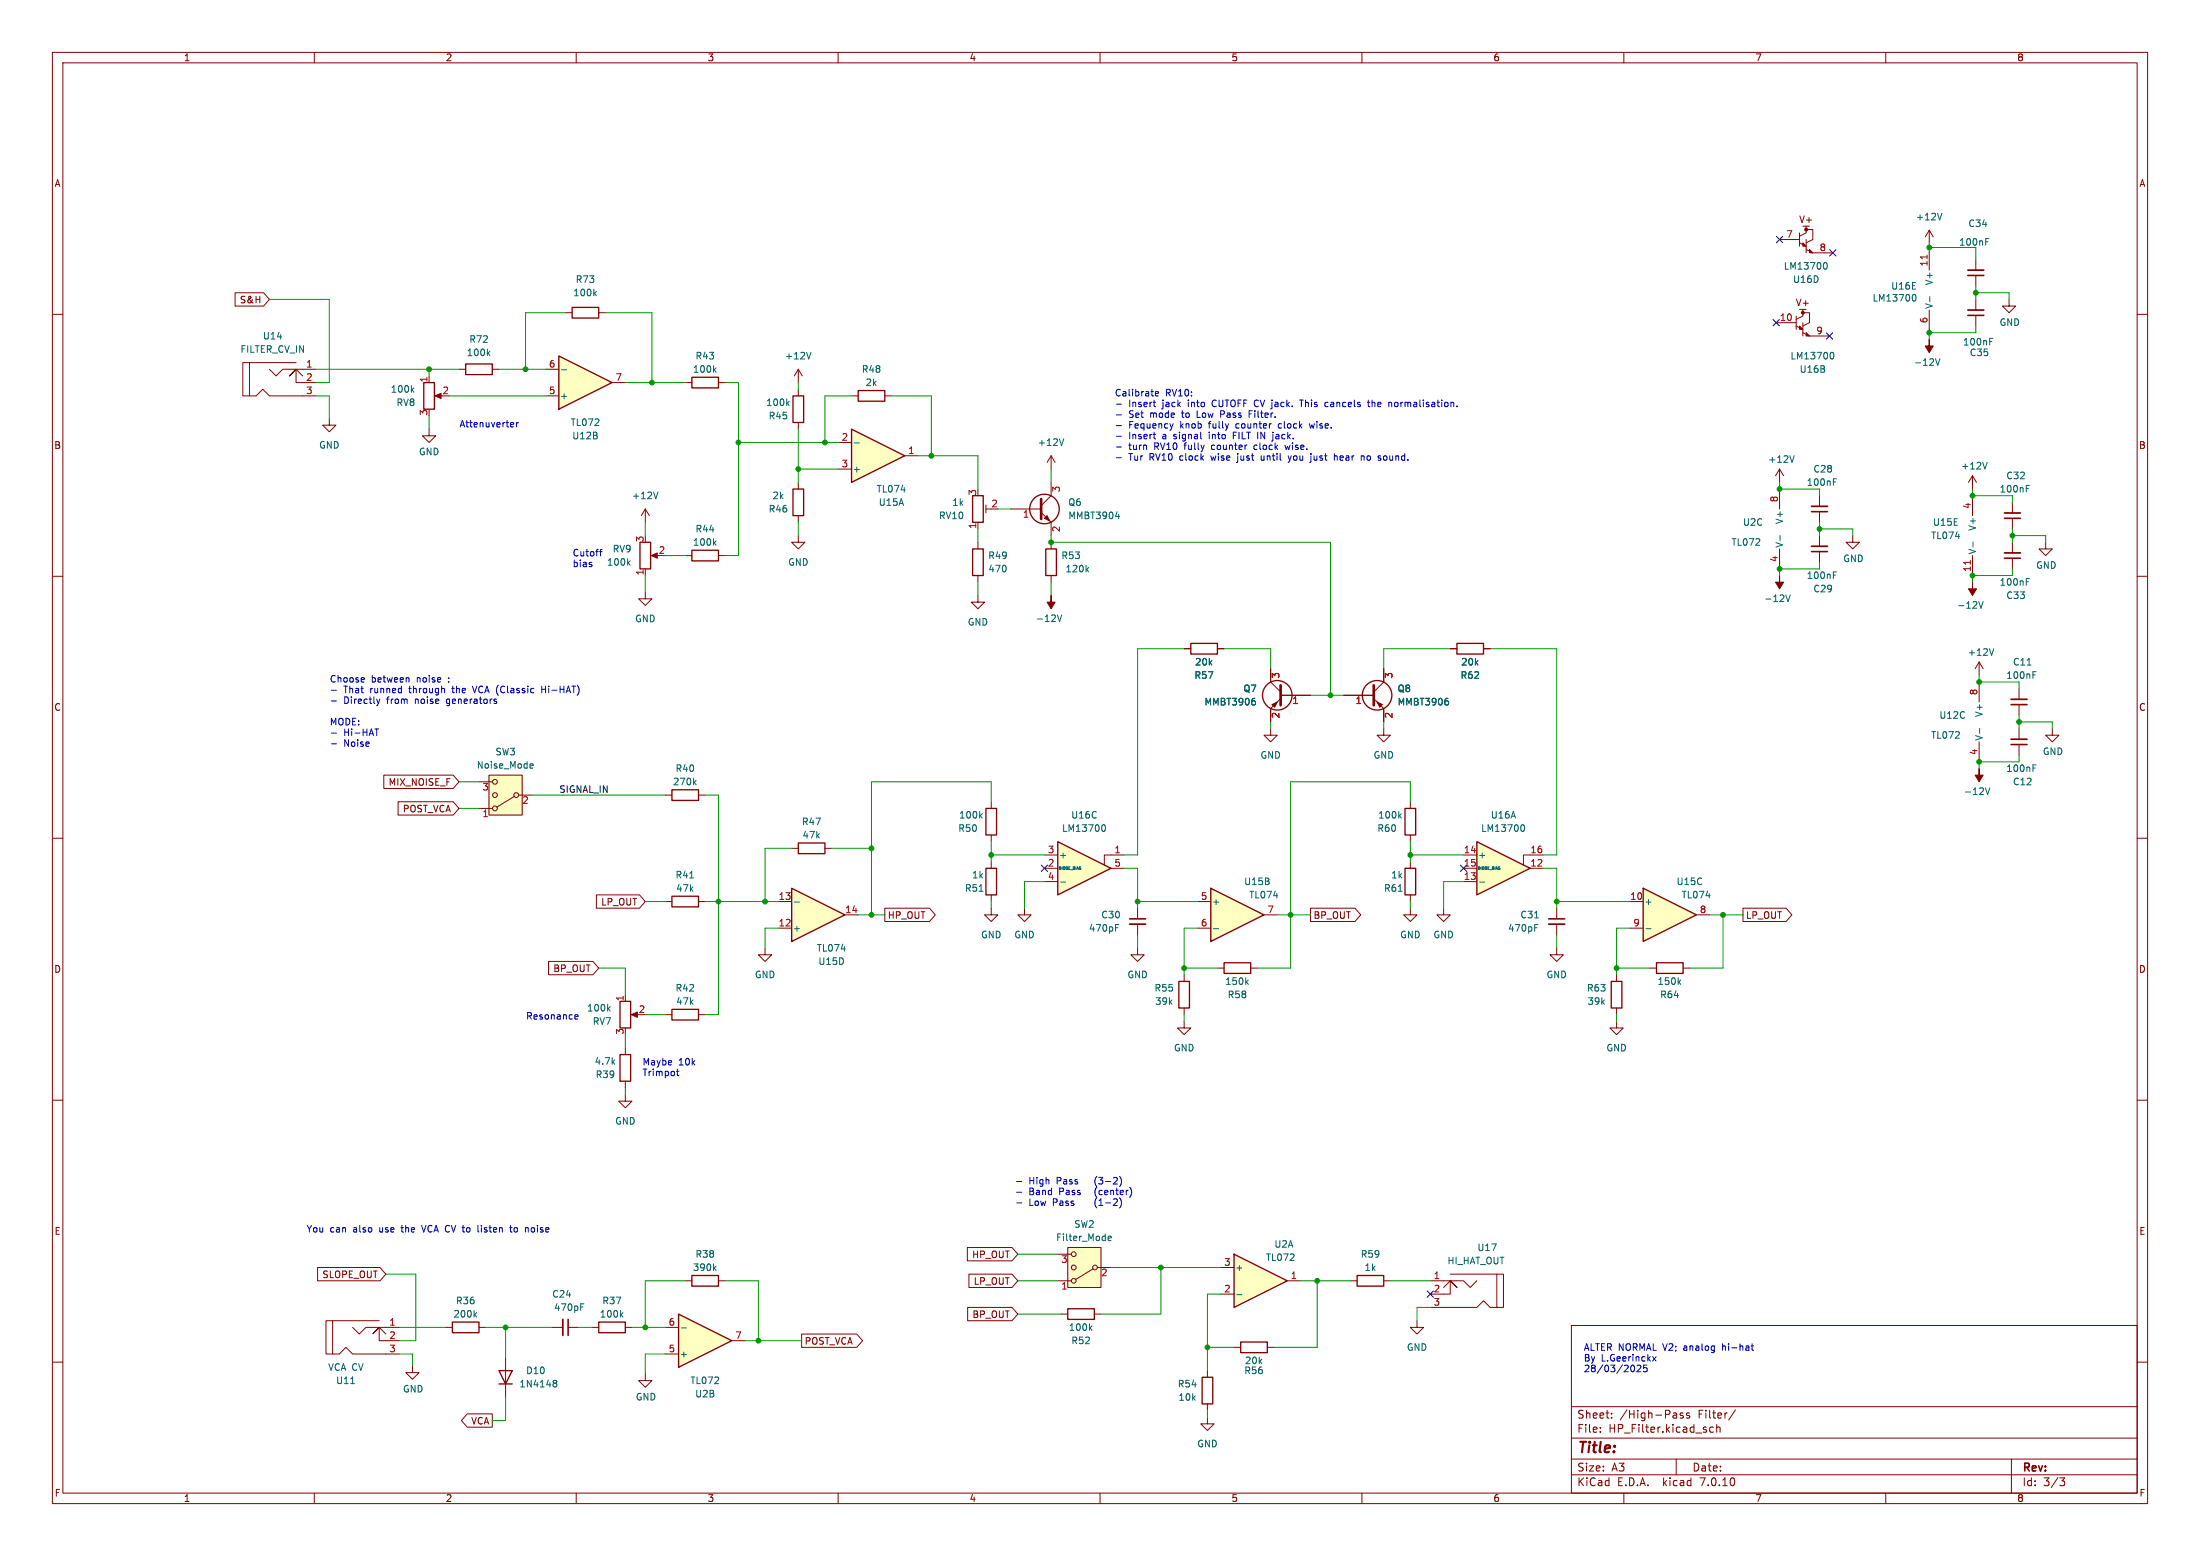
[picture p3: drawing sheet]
<svg xmlns="http://www.w3.org/2000/svg" width="420mm" height="297mm" viewBox="0 0 420 297" stroke-linecap="round" stroke-linejoin="round" font-family="sans-serif">
<g fill="none" stroke="#840000" stroke-width=".19">
<path d="M10 10h400v277h-400zM12 12h396v273h-396zM60 10v2M110 10v2M160 10v2M210 10v2M260 10v2M310 10v2M360 10v2M10 60h2M339.7 45.7h3.8M343.5 46.4l1.3 .6"/>
<path d="M343.5 44.5v2.5M344.2 59.1v1.2l-1.3 .7M344.2 59.7h1.2v1.9l-1.2 .6M344.8 43.2v1.3l-1.3 .6M344.8 43.8h1.3v1.9l-1.3 .7M344.8 47.6l1.3 .7h3.8M344.8 45.7v2.6M377.2 57.2v2M383.5 57.2v1.2h1.3l-1.3 1.3-1.2-1.3h1.2M408 60h2M339.1 61.6h3.8M342.9 62.2l1.3 .7"/>
<path d="M342.9 60.3v2.6M344.2 63.5l1.2 .6h3.8M344.2 61.6v2.5M377.2 60.2v2M10 110h2M408 110h2M377.8 126.4l-.7 1.2M377.8 126.4v2.5M377.8 126.4l.8 1.2M385.4 139.1v2M391.8 139.1v1.2h1.3l-1.3 1.3-1.3-1.3h1.3M10 160h2"/>
<path d="M127 151.8h1.3M133.3 151.8h1.3M189.2 153v1.3M189.2 159.4v1.3M385.4 142.1v2M408 160h2M151.1 161.9h1.3M157.5 161.9h1.2M189.2 164.5v1.2M189.2 170.8v1.3M232.4 184.8h1.3M238.8 184.8h1.2"/>
<path d="M10 210h2M408 210h2M10 260h2M300 253h108v32h-108zM408 260h2M230.5 261.6v1.3M230.5 268v1.2M300 278.5h108M300 274.5h108M300 268.5h108M305.5 273.2v.2M305.5 272.5v.1"/>
<path d="M307.7 270.5v.2M307.7 269.8v.1M320 278.5v3M321.3 269.8l-.4-.1-.2 .2 .1 .2 .5 .2v.3h-.6M322.5 269.8l-.3-.1-.3 .2 .1 .2 .5 .2v.3h-.6M327.1 272.5l-.4-.1-.3 .3 .1 .6h.6M327.7 272.5l.2-.1 .4 .1 .1 .9M327.7 271.9v1.5M331.3 269.1l-1.3 1.9M384 278.5v6.5M60 285v2M110 285v2"/>
<path d="M160 285v2M210 285v2M260 285v2M300 281.5h108M310 285v2M360 285v2M393.2 282.1h1l-.5 .6 .4 .1 .1 .5-.3 .3h-.5"/>
</g>
<g fill="none" stroke="#006464" stroke-width=".19">
<path d="M348.3 50.2l.1-.1a.68 .68 0 0 1 .4 .6 .68 .68 0 0 1-.4 .7l-.1-.1M349.6 67.3h.1a.68 .68 0 0 1 .4 .6 .68 .68 0 0 1-.4 .6h-.1M379.8 65.2h.5M379.8 64.6h.6M380.6 123.8l-.4 1.3M132.5 149.3l.4 .5M132.9 149l-.5 .4M187.1 155.7l.4 .5M187.5 155.3l-.5 .5M388.1 146.6h.4M388.1 146h.6M186.9 170.1h.8"/>
<path d="M237.9 187.4l.4 .5M238.3 187.1l-.5 .4"/>
</g>
<path d="M375.7 59.2h3M383.9 141.1h3.1" fill="none" stroke="#840000" stroke-width=".33"/>
<path d="M375.7 60.2h3M383.9 142.1h3.1" fill="none" stroke="#840000" stroke-width=".3"/>
<path d="M128.3 150.7h5v2.1h-5zM188.2 154.3h2v5.1h-2zM152.4 160.9h5.1v2h-5.1zM188.2 165.7h2v5.1h-2zM233.7 183.8h5.1v2h-5.1zM229.5 262.9h2v5.1h-2z" fill="none" stroke="#840000" stroke-width=".25"/>
<g fill="#840000" stroke="#840000" stroke-width=".25">
<circle cx="344.2" cy="59.7" r=".25"/>
<circle cx="344.8" cy="43.8" r=".25"/>
</g>
<g fill="#840000" stroke="#840000" stroke-width=".19">
<path d="M343.5 62.2l.7 .7h-.7z"/>
<path d="M344.8 63.5l.6 .6h-.6z"/>
<path d="M344.2 46.4l.6 .6h-.6z"/>
<path d="M345.4 47.6l.7 .7h-.7z"/>
</g>
<path d="M231.1 169.5l10.2 5.1-10.2 5.1z" fill="#ffffc2"/>
<g fill="none" stroke="#840000" stroke-width=".25">
<path d="M231.1 169.5l10.2 5.1-10.2 5.1zM203.8 249.8h5.1v2h-5.1zM236.9 256.2h5v2h-5zM259.1 243.5h5.1v2h-5.1z"/>
<circle cx="262.9" cy="132.7" r="2.82"/>
</g>
<g fill="none" stroke="#840000" stroke-width=".19">
<path d="M368.3 43.9v2.6M368.3 47.8v3.8M368.3 59.2v3.8M368.3 43.9l-.8 1.3M368.3 43.9l.8 1.3M377.2 49.5v2.1M377.2 52.6v2M339.7 89.5l-.7 1.3M339.7 89.5v2.6M339.7 93.3v3.9M339.7 89.5l.8 1.3M347.3 94.6v2"/>
<path d="M347.3 97.7v2M376.6 90.8l-.8 1.3M376.6 90.8v2.5M376.6 90.8l.7 1.3M384.2 95.9v2M384.2 98.9v2.1M339.7 104.8v3.8M347.3 102.2v2.1M347.3 105.3v2M256.5 132.7h5.8M262.3 133.4l1.9 1.9v2.5M264.2 139.1v1.2h1.2l-1.2 1.3-1.3-1.3h1.3"/>
<path d="M264.2 127.6v2.6l-1.9 1.9M377.8 130.2v3.8M385.4 131.4v2.1M385.4 134.5v2M377.8 141.6v3.8M228.6 172.1h2.5M228.6 177.2h2.5M241.3 174.6h2.5M226.1 194.9v1.3h1.2l-1.2 1.3-1.3-1.3h1.3M201.9 239.4h2.6M203.8 238.1h6.4v7.6h-6.4zM201.9 244.5h2.6"/>
<path d="M202.6 250.8h1.2M208.7 242.2l-3.3 2M208.9 250.8h1.3M209.5 241.9h2.6M235.6 257.2h1.3M241.9 257.2h1.3M257.8 244.5h1.3M264.2 244.5h1.2M230.5 270.5v1.3h1.3l-1.3 1.2-1.3-1.2h1.3"/>
<circle cx="205" cy="239.4" r=".46"/>
<circle cx="205" cy="241.9" r=".46"/>
<circle cx="205" cy="244.5" r=".46"/>
<circle cx="209" cy="241.9" r=".46"/>
</g>
<g fill="none" stroke="#006464" stroke-width=".19">
<path d="M365.2 56.3l.2-.1a.68 .68 0 0 1 .4 .6 .68 .68 0 0 1-.4 .7l-.2-.1M368.4 56.6v1M370.7 40.7l-.4 1.3M379.1 46.1h.4M379.1 45.5h.6M369.5 68.5l.4 1.2 .4-1.2M342.5 87l-.4 1.3M350 92h.4M350 91.4h.6M379.4 88.3l-.5 1.2M386.8 93.3h.4M386.8 92.7h.6"/>
<path d="M201.9 117.4l.4 1.2 .4-1.2M339.8 102.2v1M340.9 113.6l.4 1.2 .5-1.2M350 109.8h.4M350 109.2h.6M276.2 133.3h.2M276.3 133.8l.2 .2v.3l-.2 .3M377.9 139v1M387 126.9h.7M388.1 128.8h.4M388.1 128.2h.6M231.7 177.3h.9"/>
<path d="M211.5 236.4l.7-.1-.1-.3h-.4l-.2 .1 .1 .6h.5M208.1 253.5l.4 .4M208.5 253.1l-.5 .5"/>
</g>
<path d="M375.7 51.6h3M345.8 96.6h3.1M382.7 97.9h3M345.8 104.3h3.1M383.9 133.5h3.1" fill="none" stroke="#840000" stroke-width=".33"/>
<path d="M375.7 52.6h3M345.8 97.7h3.1M382.7 98.9h3M345.8 105.3h3.1M383.9 134.5h3.1" fill="none" stroke="#840000" stroke-width=".3"/>
<g fill="#840000" stroke="#840000" stroke-width=".19">
<path d="M339.7 109.9v1.2h.8l-.8 1.3-.7-1.3h.7z"/>
<path d="M262.9 134l1 .5-.5 .5z"/>
<path d="M200.7 113.7v1.2h.7l-.7 1.3-.8-1.3h.8z"/>
<path d="M368.3 64.8v1.2h.8l-.8 1.3-.8-1.3h.8z"/>
</g>
<path d="M367.9 48.7v.7" fill="none" stroke="#a90000" stroke-width=".19"/>
<path d="M262.3 130.8v3.8" fill="none" stroke="#840000" stroke-width=".51"/>
<path d="M203.8 238.1h6.4v7.6h-6.4z" fill="#ffffc2" stroke="#ffffc2" stroke-width=".19"/>
<path d="M235.6 239.4l10.1 5.1-10.1 5.1z" fill="#ffffc2"/>
<g fill="none" stroke="#840000" stroke-width=".25">
<path d="M185.7 104.8h2v5.1h-2zM199.6 104.8h2.1v5.1h-2.1zM227.3 122.8h5.1v2h-5.1zM278.1 122.8h5.1v2h-5.1zM307.6 187.3h2v5.1h-2zM316.2 183.8h5.1v2h-5.1zM235.6 239.4l10.1 5.1-10.1 5.1z"/>
<circle cx="243.8" cy="132.7" r="2.82"/>
</g>
<g fill="none" stroke="#840000" stroke-width=".19">
<path d="M152.4 102.2v1.3h1.3l-1.3 1.3-1.3-1.3h1.3M186.7 113.7v1.2h1.3l-1.3 1.3-1.3-1.3h1.3M186.7 103.5v1.3M186.7 109.9v1.2M200.7 103.5v1.3M200.7 109.9v1.2M226.1 123.8h1.2M232.4 123.8h1.3M242.6 139.1v1.2h-1.3l1.3 1.3 1.2-1.3h-1.2M242.6 127.6v2.6l1.9 1.9M244.5 133.4l-1.9 1.9v2.5M244.5 132.7h5.7"/>
<path d="M276.9 123.8h1.2M283.2 123.8h1.3M189.2 173.4v1.2h1.3l-1.3 1.3-1.2-1.3h1.2M269.2 173.4v1.2h1.3l-1.3 1.3-1.2-1.3h1.2M275.6 173.4v1.2h1.3l-1.3 1.3-1.3-1.3h1.3M217.2 181v1.2h1.2l-1.2 1.3-1.3-1.3h1.3M308.6 186.1v1.2M308.6 192.4v1.3M315 184.8h1.2M321.3 184.8h1.3M233 247h2.6M233 241.9h2.6"/>
<path d="M245.7 244.5h2.6M270.5 252.1v1.3h1.3l-1.3 1.2-1.3-1.2h1.3M273 249.6h8.9l1.3-1.3 1.3 1.3h1.2M273 244.5h6.4l1.3 1.2 1.2-1.2M275.6 245.7l1.3-1.2 1.2 1.2-1.2-1.2v2.5h-3.9M276.9 243.2h8.8M285.7 243.2h1.3v6.4h-1.3z"/>
</g>
<path d="M207.5 108.7l.3 .5M207.8 108.3l-.5 .5M239.3 133.3h.3M239.4 133.8l.3 .2v.3l-.3 .3M379 150.4l.4 1.3 .5-1.3M320.5 187.4l.4 .5M320.9 187.1l-.5 .4M236.1 247.1h1" fill="none" stroke="#006464" stroke-width=".19"/>
<g fill="#840000" stroke="#840000" stroke-width=".19">
<path d="M377.8 146.7v1.3h.8l-.8 1.2-.7-1.2h.7z"/>
<path d="M242.8 134.5l1-.5-.5 1z"/>
</g>
<path d="M244.5 130.8v3.8" fill="none" stroke="#840000" stroke-width=".51"/>
<path d="M313.7 169.5l10.1 5.1-10.1 5.1z" fill="#ffffc2"/>
<path d="M313.7 169.5l10.1 5.1-10.1 5.1z" fill="none" stroke="#840000" stroke-width=".25"/>
<path d="M195.6 173.4v1.2h1.2l-1.2 1.3-1.3-1.3h1.3M311.1 172.1h2.6M311.1 177.2h2.6M323.8 174.6h2.6" fill="none" stroke="#840000" stroke-width=".19"/>
<path d="M314.2 177.3h1" fill="none" stroke="#006464" stroke-width=".19"/>
<path d="M281.9 160.7l10.2 5-10.2 5.1z" fill="#ffffc2"/>
<g fill="none" stroke="#840000" stroke-width=".19">
<path d="M81.9 81.9v1.3h1.3l-1.3 1.3-1.3-1.3h1.3M123.2 97.2v2.5M123.2 97.2l-.8 1.2M123.2 97.2l.8 1.2M376.6 94.6v3.8M123.2 113v1.3h1.3l-1.3 1.3-1.3-1.3h1.3M123.2 108.6v1.3M124.7 106h1M130.8 106h1.3M137.2 106h1.2M353.7 102.2v1.3h1.3l-1.3 1.3-1.3-1.3h1.3M376.6 106v3.9"/>
<path d="M384.2 103.5v2M384.2 106.6v2M390.5 103.5v1.3h1.3l-1.3 1.2-1.2-1.2h1.2M91.4 154.3h2.6M91.4 149.2h2.6M93.3 148h6.4v7.6h-6.4zM98.2 152l-3.3 2.1M99.1 151.8h2.5M269.2 153v1.3M269.2 159.4v1.3M217.2 173.4v2M217.2 176.4v2"/>
<path d="M269.2 164.5v1.2M269.2 170.8v1.3M279.4 165.7h2.5M279.4 168.3h2.5M279.4 163.2h2.5M292.1 165.7h2.5M294.6 163.2h-3.8v1.9M297.2 173.4v2M297.2 176.4v2M226.1 186.1v1.2M226.1 192.4v1.3M297.2 181v1.2h1.2l-1.2 1.3-1.3-1.3h1.3"/>
<path d="M308.6 194.9v1.3h1.3l-1.3 1.3-1.3-1.3h1.3"/>
<circle cx="94.5" cy="151.8" r=".46"/>
<circle cx="94.5" cy="149.2" r=".46"/>
<circle cx="94.5" cy="154.3" r=".46"/>
<circle cx="98.6" cy="151.8" r=".46"/>
</g>
<path d="M122.2 103.5h2v5.1h-2zM132.1 105h5.1v2.1h-5.1zM268.2 154.3h2.1v5.1h-2.1zM268.2 165.7h2.1v5.1h-2.1zM281.9 160.7l10.2 5-10.2 5.1zM225 187.3h2.1v5.1h-2.1z" fill="none" stroke="#840000" stroke-width=".25"/>
<g fill="none" stroke="#006464" stroke-width=".19">
<path d="M125.6 93.9l-.4 1.3M119.9 107.4l.4 .5M120.3 107l-.5 .5M136.3 103.6l.4 .5M136.7 103.2l-.5 .5M376.7 103.5v.9M377.7 114.8l.5 1.3 .4-1.3M386.8 111h.4M386.8 110.4h.6M101.4 145.8h.3l.1 .3-.6 .1M101.7 146.6h-.3M267.2 155.7l.3 .5"/>
<path d="M267.5 155.3l-.5 .5M290.5 157.5l.1-.1a.68 .68 0 0 1 .5 .7 .68 .68 0 0 1-.5 .6l-.1-.1M213 177.1h.4M213 176.5h.6M266.9 170.1h.8M282.5 168.4h.9M293 177.1h.4M293 176.5h.6M293 175.2h.7"/>
</g>
<path d="M376.1 107v.7" fill="none" stroke="#a90000" stroke-width=".19"/>
<path d="M382.7 105.5h3M215.6 176.4h3.1M295.7 176.4h3" fill="none" stroke="#840000" stroke-width=".33"/>
<path d="M382.7 106.6h3M215.6 175.4h3.1M295.7 175.4h3" fill="none" stroke="#840000" stroke-width=".3"/>
<g fill="#840000" stroke="#840000" stroke-width=".19">
<path d="M376.6 111.1v1.3h.7l-.7 1.3-.8-1.3h.8z"/>
<path d="M124.3 106l1.2-.5v1.1z"/>
</g>
<path d="M93.3 148h6.4v7.6h-6.4z" fill="#ffffc2" stroke="#ffffc2" stroke-width=".19"/>
<path d="M162.6 81.9l10.1 5.1-10.1 5.1z" fill="#ffffc2"/>
<g fill="none" stroke="#840000" stroke-width=".25">
<path d="M151.4 75.6h2v5h-2zM163.8 74.5h5.1v2.1h-5.1zM151.4 93.3h2v5.1h-2zM162.6 81.9l10.1 5.1-10.1 5.1zM185.7 94.6h2v5.1h-2zM86.4 252.3h5v2.1h-5zM114.3 252.3h5.1v2.1h-5.1zM132.1 243.5h5.1v2h-5.1zM95.2 261.6h2.6l-1.3 2.6zM95.2 264.2h2.6"/>
<circle cx="199.4" cy="97.2" r="2.82"/>
</g>
<g fill="none" stroke="#840000" stroke-width=".19">
<path d="M152.4 70.5v2.5M152.4 74.3v1.3M152.4 70.5l-.8 1.3M152.4 70.5l.8 1.3M162.6 75.6h1.2M168.9 75.6h1.3M152.4 80.6v1.3M152.4 92.1v1.2M152.4 98.4v1.3M160 84.5h2.6M160 89.5h2.6M172.7 87h2.6"/>
<path d="M186.7 99.7v1.3M188.2 96.4v1.5M188.2 97.2h1M193 97.2h5.8M198.8 97.8l1.9 1.9v2.5M200.7 87l-.8 1.3M200.7 87v2.5M200.7 92.1v2.5l-1.9 1.9M200.7 87l.7 1.3M85.1 253.4h1.3M91.4 253.4h1.3M96.5 259.1v7.6"/>
<path d="M105.4 253.4h2M108.5 253.4h2M113 253.4h1.3M119.4 253.4h1.2M130.8 244.5h1.3M137.2 244.5h1.2M123.2 262.3v1.2h1.3l-1.3 1.3-1.3-1.3h1.3"/>
</g>
<g fill="none" stroke="#006464" stroke-width=".19">
<path d="M150.3 76.9l.4 .5M150.7 76.6l-.5 .5M154.8 67.3l-.4 1.2M163.1 84.6h1M203.1 83.8l-.4 1.2M213 98.6h.7M213.6 98.2v.8M90.6 250.9l.4 .5M91 250.6l-.5 .4M110.9 249.5h.4M110.9 248.9h.6M118.6 250.9l.3 .5"/>
<path d="M118.9 250.6l-.5 .4M136.3 242l.4 .5M136.7 241.7l-.5 .5M105.7 264h.1M105.7 263.5h.4l.1 .1 .1 .2-.2 .2M105.8 264h.3M105.8 264l-.1 .1M106.1 264l.2 .3-.1 .3-.1 .1h-.4"/>
</g>
<path d="M198.8 95.3v3.8" fill="none" stroke="#840000" stroke-width=".51"/>
<path d="M199.4 98.9l.5-.5 .5 1z" fill="#840000" stroke="#840000" stroke-width=".19"/>
<path d="M107.4 251.8v3.1" fill="none" stroke="#840000" stroke-width=".33"/>
<path d="M108.5 251.8v3.1" fill="none" stroke="#840000" stroke-width=".3"/>
<path d="M151.1 169.5l10.2 5.1-10.2 5.1z" fill="#ffffc2"/>
<path d="M151.1 169.5l10.2 5.1-10.2 5.1z" fill="none" stroke="#840000" stroke-width=".25"/>
<path d="M148.6 177.2h2.5M148.6 172.1h2.5M161.3 174.6h2.5" fill="none" stroke="#840000" stroke-width=".19"/>
<path d="M151.7 172.2h.9" fill="none" stroke="#006464" stroke-width=".19"/>
<path d="M129.5 250.8l10.2 5.1-10.2 5.1z" fill="#ffffc2"/>
<path d="M132.1 72h5.1v2h-5.1zM129.5 250.8l10.2 5.1-10.2 5.1z" fill="none" stroke="#840000" stroke-width=".25"/>
<path d="M130.8 73h1.3M137.2 73h1.2M62.2 252.1h1.3v6.3h-1.3zM63.5 258.4h1.3l1.2-1.2 1.3 1.2h8.9M63.5 252.1h8.9M67.3 253.4l1.3 1.2 1.2-1.2h6.4M73.7 254.6l-1.3-1.2-1.3 1.2 1.3-1.2v2.5h3.8M127 258.4h2.5M127 253.4h2.5M139.7 255.9h2.5M78.7 260.7v1.3h1.3l-1.3 1.3-1.2-1.3h1.2" fill="none" stroke="#840000" stroke-width=".19"/>
<path d="M136.3 70.6l.4 .5M136.7 70.2l-.5 .5M130.1 253.5h.9M66.9 264.1h.8" fill="none" stroke="#006464" stroke-width=".19"/>
<path d="M106.7 67.9l10.1 5.1-10.1 5.1z" fill="#ffffc2"/>
<path d="M109.2 58.7h5.1v2h-5.1zM80.9 73h2v5.1h-2zM88.9 69.5h5.1v2h-5.1zM106.7 67.9l10.1 5.1-10.1 5.1zM128.3 171.1h5v2h-5zM128.3 192.7h5v2h-5z" fill="none" stroke="#840000" stroke-width=".25"/>
<g fill="none" stroke="#840000" stroke-width=".19">
<path d="M107.9 59.7h1.3M114.3 59.7h1.3M46.4 69.2h1.2v6.4h-1.2zM47.6 75.6h1.3l1.3-1.3 1.2 1.3h8.9M47.6 69.2h8.9M51.4 70.5l1.3 1.3 1.3-1.3h6.3M57.8 71.8l-1.3-1.3-1.3 1.3 1.3-1.3v2.5h3.8M62.9 79.9v1.3h1.2l-1.2 1.2-1.3-1.2h1.3M81.9 71.8v1.2M83.4 75.6h1.1M87.6 70.5h1.3M94 70.5h1.2"/>
<path d="M104.1 75.6h2.6M104.1 70.5h2.6M116.8 73h2.6M127 172.1h1.3M133.3 172.1h1.3M127 193.7h1.3M133.3 193.7h1.3M146 181v1.2h1.3l-1.3 1.3-1.2-1.3h1.2"/>
</g>
<path d="M113.5 56l.3 .5M113.8 55.6l-.4 .5M78.7 74.4l.3 .5M79 74l-.5 .5M93.2 67.4l.3 .5M93.5 67l-.5 .5M107.2 70.6h1M131.7 167.6h.7" fill="none" stroke="#006464" stroke-width=".19"/>
<path d="M83.1 75.6l1.1-.5v1z" fill="#840000" stroke="#840000" stroke-width=".19"/>
<path d="M201.9 160.7l10.2 5-10.2 5.1z" fill="#ffffc2"/>
<g fill="none" stroke="#840000" stroke-width=".19">
<path d="M44.9 55.9h5.4l1.1 1.3-1.1 1.2h-5.4zM226.1 123.8h1.2M232.4 123.8h1.3M242.6 127.6v2.6M242.6 135.3v2.5M244.5 132.7h5.7M256.5 132.7h5.8M264.2 127.6v2.6M264.2 135.3v2.5M276.9 123.8h1.2M283.2 123.8h1.3M73.3 148h13.2l1.1 1.2-1.1 1.3h-13.2z"/>
<path d="M76 153h10.5l1.1 1.3-1.1 1.3h-10.5zM113.9 170.8h8.2l1.1 1.3-1.1 1.3h-8.2zM168.9 173.4h8.5l1.2 1.2-1.2 1.3h-8.5zM199.4 163.2h2.5M199.4 165.7h2.5M199.4 168.3h2.5M212.1 165.7h2.5M214.6 163.2h-3.8v1.9M250.2 173.4h8.5l1.1 1.2-1.1 1.3h-8.5zM332.7 173.4h8.3l1.1 1.2-1.1 1.3h-8.3zM104.7 183.5h8.5l1.1 1.3-1.1 1.3h-8.5zM119.4 189.9v1.2"/>
<path d="M120.9 193.7h1M119.4 208.9v1.3h1.2l-1.2 1.3-1.3-1.3h1.3M119.4 200v1.3M119.4 206.4v1.2M184.7 238.1h8.5l1.1 1.3-1.1 1.3h-8.5zM60.6 241.9h11.9l1.2 1.3-1.2 1.3h-11.9zM153 254.6h10.6l1.1 1.3-1.1 1.3h-10.6zM184.7 249.6h8.5l1.1 1.2-1.1 1.3h-8.5zM185 243.2h8.2l1.1 1.3-1.1 1.2h-8.2zM89.2 269.9h4.8v2.5h-4.8l-1.1-1.3z"/>
</g>
<path d="M201.9 160.7l10.2 5-10.2 5.1zM118.4 191.1h2v5.1h-2zM118.4 201.3h2v5.1h-2z" fill="none" stroke="#840000" stroke-width=".25"/>
<path d="M239.3 133.3h.3M239.4 133.8l.3 .2v.3l-.3 .3M276.2 133.3h.2M276.3 133.8l.2 .2v.3l-.2 .3M210.5 157.5l.1-.1a.68 .68 0 0 1 .4 .7 .68 .68 0 0 1-.4 .6l-.1-.1M202.5 168.4h.9M116.1 192.5l.4 .5M116.5 192.1l-.5 .5" fill="none" stroke="#006464" stroke-width=".19"/>
<path d="M120.5 193.7l1.2-.5v1z" fill="#840000" stroke="#840000" stroke-width=".19"/>
<g fill="none" stroke="#0000c2" stroke-width=".19">
<path d="M213.1 77.1h1M213.1 79.2h1M220.1 76.8h.5M220.4 77.6h.2M220.6 75.2l.6-.2-.1-.2-.4-.1-.1 .2v.6h.5M233 78.4v1.3M233 79.1h.5M238.5 79h.4M238.5 78.4v1.3M248.1 76.4h.7M248.4 76.4v1.2M253.2 76.8h.3"/>
<path d="M253.5 77.6h-.3M261 76.8h.5M261.2 76.4v1l.3 .2M261.9 76.4v1.2M262.1 76.8l-.2 .1M265.6 76.8l.1 .8M266.3 76.9v.6M97.6 80.7h.4l.1 .3-.6 .1M98 81.4l-.4 .1M98.6 80.7v.8M99 80.7l-.4 .2M213.1 81.2h1"/>
<path d="M213.1 83.3h1M213.1 85.3h1M213.1 87.4h1M220.1 82.9h.5M220.4 83.7l.2 .1M224 80.9l-.3 .8M235.4 83.1h.5M236 82.5h-.6v1.3M236.3 88.1l-.3 .2M236.3 86.6v.1M239.6 85l-.2 .2v.4l.2 .2M240.8 87v.7l.3 .2"/>
<path d="M244.3 80.9l-.3 .2v.4l.3 .2M245.3 85l.2 .8 .3-.6M245.9 87l.3 .9M246.2 87.9l-.3 .4M246.5 87l-.3 .9M250 80.9l.2 .8 .2-.6M254.8 87.1h.4l.1 .8M260.2 87l.2 .2v.7M261 87.1v.6M264.5 87l-.3 .1-.1 .1 .1 .5 .3 .2M114.5 105.3h.4M114.9 104.9l-.3 .1v1.1"/>
<path d="M63.3 131.8h.9M63.3 133.8h.9M63.3 139.9h.9M69.5 129.4l.1 .2-.6 .2M71.6 139.1h.7M71.9 133.4l.3 .9M72.2 134.3l-.1 .3M72.5 133.4l-.3 .9M78 129.4l.1 .8M90.2 131l.4 1.2M94.7 133.9l.1 .1-.1 .3M94.7 133.4l.1 .1"/>
<path d="M103.4 131v1.2M103.4 131.6h.7M63.3 142h.9M109.8 194.5h.5M109.8 193.7h.4l.1 .3-.6 .1M129.1 204.5h.5M129.3 204.1v1l.3 .2M80.5 233.9l.4 1.3M91.9 233.9v.1M91.9 234.3v.9M97.3 234.3h.5M97.5 233.9v1.1l.3 .2"/>
<path d="M98.4 234.3l-.3 .3v.3l.3 .3M101.5 234.4v.7M194.1 225.5h.9M194.1 227.6h.9M194.1 229.6h.9M209.7 224.7h.8l-.4 .5M210.5 225.3v.6M211.1 225.5h.9M211.1 229.6h.9M212.6 224.9l.5-.2 .2 .4-.8 .9h.8M213 227.2h.5M213.2 228h.3"/>
<path d="M213.3 229.2l-.8 .9h.8M213.7 224.6a1.46 1.46 0 0 1 0 1.9M213.7 228.6a1.46 1.46 0 0 1 0 2M213.9 227.6l.6-.1-.1-.2-.4-.1-.1 .2v.6h.5M215 227.2v.8M215.4 227.2l-.4 .2M215.7 226.6a1.46 1.46 0 0 1 0 1.9M315.5 259l.6 .8M316.1 259l-.6 .8M334.3 256.9h.5M334.5 256.5v1.1l.3 .2M311.7 260.6a.72 .72 0 0 1-.1 1.2"/>
<path d="M312.7 260.6l-.2 .1M313 260.6l.2 .2v.3l-.7 .7h.7M313.8 260.6l-.1 .6 .2-.1h.4l.2 .5-.3 .2-.5-.1"/>
</g>
<g fill="none" stroke="#009600" stroke-width=".19">
<path d="M51.4 57.2h11.5v15.8h-2.6M107.9 59.7h-7.6v10.8M115.6 59.7h8.9v13.3M368.3 47.2h8.9v2.3M368.3 46.5v1.3M377.2 54.6v2.6M377.2 55.9h6.3v1.3M60.3 75.6h2.6v4.3M60.3 70.5h27.3M81.9 70.5v1.3M81.9 79.4v2.5M85.7 75.6h18.4"/>
<path d="M95.2 70.5h8.9M119.4 73h11.4M138.4 73h2.6v33h-2.6M152.4 73v1.3M162.6 75.6h-5.1v8.9M170.2 75.6h7.6v11.4M368.3 63v1.8M377.2 62.2v1.3h-8.9M123.2 99.7v2.5M141 84.5h19M152.4 89.5h7.6M152.4 81.9v10.2"/>
<path d="M152.4 99.7v2.5M175.3 87h11.4v6.3M190.5 97.2h2.5M200.7 89.5v2.6M339.7 92.1v1.2h7.6v1.3M347.3 99.7v2.5M376.6 93.3v1.3h7.6v1.3M123.2 109.9v3.1M127 106h3.8M186.7 101v2.5M186.7 111.1v2.6M200.7 102.2v1.3h53.3v29.2"/>
<path d="M200.7 111.1v2.6M347.3 107.3v1.3h-7.6v1.3M347.3 101h6.4v1.2M384.2 108.6v1.3h-7.6v1.2M384.2 101v2.5M384.2 102.2h6.3v1.3M226.1 123.8h-8.9v39.4h-2.6M233.7 123.8h8.9v3.8M242.6 137.8v1.3M250.2 132.7h6.3M264.2 137.8v1.3M276.9 123.8h-12.7v3.8"/>
<path d="M284.5 123.8h12.7v39.4h-2.6M377.8 128.9v1.3h7.6v1.2M385.4 136.5v2.6M385.4 137.8h6.4v1.3M87.6 149.2h3.8M87.6 154.3h3.8M101.6 151.8h25.4M134.6 151.8h2.6v41.9h-2.6M189.2 153v-3.8h-22.8v25.4M269.2 153v-3.8h-22.8v35.6h-6.4M385.4 144.1v1.3h-7.6v1.3M123.2 172.1h3.8"/>
<path d="M134.6 172.1h14M148.6 177.2h-2.6v3.8M151.1 161.9h-5.1v10.2M158.7 161.9h7.7M163.8 174.6h5.1M189.2 163.2h10.2M189.2 160.7v3.8M189.2 172.1v1.3M199.4 168.3h-3.8v5.1M214.6 165.7h2.6v7.7M217.2 178.4v2.6M217.2 172.1h11.4"/>
<path d="M228.6 177.2h-2.5v8.9M243.8 174.6h6.4M269.2 160.7v3.8M269.2 172.1v1.3M269.2 163.2h10.2M279.4 168.3h-3.8v5.1M294.6 165.7h2.6v7.7M297.2 172.1h13.9M297.2 178.4v2.6M311.1 177.2h-2.5v8.9M326.4 174.6h6.3M328.9 174.6v10.2h-6.3"/>
<path d="M114.3 184.8h5.1v5.1M119.4 197.5v2.5M123.2 193.7h3.8M226.1 193.7v1.2M226.1 184.8h6.3M308.6 184.8h6.4M308.6 193.7v1.2M119.4 207.6v1.3M194.3 239.4h7.6M73.7 243.2h5.7v12.7h-3.2M76.2 253.4h8.9M76.2 258.4h2.5v2.3"/>
<path d="M92.7 253.4h12.7M96.5 253.4v5.7M110.5 253.4h2.5M120.6 253.4h6.4M127 258.4h-3.8v3.9M130.8 244.5h-7.6v8.9M138.4 244.5h6.4v11.4M142.2 255.9h10.8M194.3 244.5h7.6M194.3 250.8h8.3M212.1 241.9h20.9M221.6 241.9v8.9h-11.4"/>
<path d="M230.5 257.2h5.1M233 247h-2.5v14.6M248.3 244.5h9.5M251.5 244.5v12.7h-8.3M265.4 244.5h7.6M273 249.6h-2.5v2.5M96.5 266.7v4.4h-2.5M230.5 269.2v1.3"/>
</g>
<g fill="none" stroke="#000084" stroke-width=".19">
<path d="M339.1 45.1l1.2 1.2M340.3 45.1l-1.2 1.2M349.3 47.7l1.2 1.2M350.5 47.7l-1.2 1.2M338.5 61l1.2 1.2M339.7 61l-1.2 1.2M348.6 63.5l1.3 1.2M349.9 63.5l-1.3 1.2M198.8 165.1l1.2 1.2M200 165.1l-1.2 1.2M278.8 165.1l1.2 1.2M280 165.1l-1.2 1.2"/>
<path d="M272.4 246.4l1.3 1.2M273.7 246.4l-1.3 1.2"/>
</g>
<g fill="#009600" stroke="#009600" stroke-width=".19">
<circle cx="377.2" cy="55.9" r=".46"/>
<circle cx="339.7" cy="93.3" r=".46"/>
<circle cx="368.3" cy="63.5" r=".46"/>
<circle cx="368.3" cy="47.2" r=".46"/>
<circle cx="308.6" cy="184.8" r=".46"/>
<circle cx="377.8" cy="145.4" r=".46"/>
<circle cx="385.4" cy="137.8" r=".46"/>
<circle cx="328.9" cy="174.6" r=".46"/>
<circle cx="297.2" cy="172.1" r=".46"/>
<circle cx="376.6" cy="109.9" r=".46"/>
<circle cx="376.6" cy="94.6" r=".46"/>
<circle cx="384.2" cy="102.2" r=".46"/>
<circle cx="339.7" cy="108.6" r=".46"/>
<circle cx="347.3" cy="101" r=".46"/>
<circle cx="377.8" cy="130.2" r=".46"/>
<circle cx="254" cy="132.7" r=".46"/>
<circle cx="269.2" cy="163.2" r=".46"/>
<circle cx="217.2" cy="172.1" r=".46"/>
<circle cx="226.1" cy="184.8" r=".46"/>
<circle cx="246.4" cy="174.6" r=".46"/>
<circle cx="189.2" cy="163.2" r=".46"/>
<circle cx="166.4" cy="161.9" r=".46"/>
<circle cx="221.6" cy="241.9" r=".46"/>
<circle cx="251.5" cy="244.5" r=".46"/>
<circle cx="230.5" cy="257.2" r=".46"/>
<circle cx="137.2" cy="172.1" r=".46"/>
<circle cx="141" cy="84.5" r=".46"/>
<circle cx="177.8" cy="87" r=".46"/>
<circle cx="200.7" cy="103.5" r=".46"/>
<circle cx="152.4" cy="89.5" r=".46"/>
<circle cx="157.5" cy="84.5" r=".46"/>
<circle cx="144.8" cy="255.9" r=".46"/>
<circle cx="123.2" cy="253.4" r=".46"/>
<circle cx="96.5" cy="253.4" r=".46"/>
<circle cx="124.5" cy="73" r=".46"/>
<circle cx="100.3" cy="70.5" r=".46"/>
<circle cx="81.9" cy="70.5" r=".46"/>
<circle cx="146" cy="172.1" r=".46"/>
<circle cx="166.4" cy="174.6" r=".46"/>
</g>
<text font-size="2.8" fill="#840000" x="301" y="277.9">Title:</text>
<g font-size="2.1" fill="#840000">
<text x="301" y="273.7">File:</text>
<text x="301" y="271">Sheet:</text>
<text x="307.1" y="273.7">HP_Filter.kicad_sch</text>
<text x="309.2" y="271">/High-Pass</text>
<text x="324.2" y="271">Filter/</text>
<text x="301" y="281.1">Size:</text>
<text x="307.6" y="281.1">A3</text>
<text x="323" y="281.1">Date:</text>
<text x="386" y="281.3">Rev:</text>
<text x="301" y="283.9">KiCad</text>
<text x="308.7" y="283.9">E.D.A.</text>
<text x="317.6" y="283.9">kicad</text>
<text x="324.8" y="283.9">7.0.10</text>
<text x="386" y="283.9">Id:</text>
<text x="390.1" y="283.9">3/3</text>
</g>
<g font-size="1.8" fill="#840000">
<text x="35" y="11.9">1</text>
<text x="85" y="11.9">2</text>
<text x="135" y="11.9">3</text>
<text x="185" y="11.9">4</text>
<text x="235" y="11.9">5</text>
<text x="285" y="11.9">6</text>
<text x="335" y="11.9">7</text>
<text x="385" y="11.9">8</text>
<text x="10.3" y="35.9">A</text>
<text x="408.3" y="35.9">A</text>
<text x="343.4" y="42.8">V+</text>
<text x="45.7" y="58.1">S&amp;H</text>
<text x="342.7" y="58.7">V+</text>
<text x="10.3" y="85.9">B</text>
<text x="408.2" y="85.9">B</text>
<text x="10.3" y="135.9">C</text>
<text x="408.2" y="135.9">C</text>
<text x="74.1" y="150.2">MIX_NOISE_F</text>
<text x="76.8" y="155.3">POST_VCA</text>
<text x="114.7" y="173">LP_OUT</text>
<text x="169.4" y="175.6">HP_OUT</text>
<text x="250.7" y="175.6">BP_OUT</text>
<text x="333.2" y="175.6">LP_OUT</text>
<text x="10.3" y="185.9">D</text>
<text x="105.5" y="185.7">BP_OUT</text>
<text x="408.2" y="185.9">D</text>
<text x="10.3" y="235.9">E</text>
<text x="408.3" y="235.9">E</text>
<text x="61.4" y="244.2">SLOPE_OUT</text>
<text x="185.5" y="240.3">HP_OUT</text>
<text x="185.8" y="245.4">LP_OUT</text>
<text x="185.5" y="251.8">BP_OUT</text>
<text x="153.5" y="256.9">POST_VCA</text>
<text x="89.9" y="272.1">VCA</text>
<text x="10.3" y="285.9">F</text>
<text x="35" y="286.9">1</text>
<text x="85" y="286.9">2</text>
<text x="135" y="286.9">3</text>
<text x="185" y="286.9">4</text>
<text x="235" y="286.9">5</text>
<text x="285" y="286.9">6</text>
<text x="335" y="286.9">7</text>
<text x="385" y="286.9">8</text>
<text x="408.3" y="285.9">F</text>
</g>
<g font-size="1.8" fill="#a90000">
<text x="340.9" y="45.5">7</text>
<text x="347.3" y="48">8</text>
<text x="368" y="51" transform="rotate(-90 368 51)">11</text>
<text x="339.7" y="61.3">10</text>
<text x="346.6" y="63.9">9</text>
<text x="368" y="61.8" transform="rotate(-90 368 61.8)">6</text>
<text x="58.3" y="70.2">1</text>
<text x="104.7" y="70.2">6</text>
<text x="58.3" y="72.8">2</text>
<text x="58.3" y="75.3">3</text>
<text x="81.7" y="73.1" transform="rotate(-90 81.7 73.1)">1</text>
<text x="84.4" y="75.3">2</text>
<text x="104.7" y="75.3">5</text>
<text x="117.4" y="72.8">7</text>
<text x="81.7" y="79.4" transform="rotate(-90 81.7 79.4)">3</text>
<text x="160.6" y="84.2">2</text>
<text x="160.6" y="89.3">3</text>
<text x="173.3" y="86.7">1</text>
<text x="186.4" y="94.7" transform="rotate(-90 186.4 94.7)">3</text>
<text x="202.6" y="94.1" transform="rotate(-90 202.6 94.1)">3</text>
<text x="339.5" y="96" transform="rotate(-90 339.5 96)">8</text>
<text x="186.4" y="101" transform="rotate(-90 186.4 101)">1</text>
<text x="189.2" y="96.9">2</text>
<text x="195.2" y="99.1">1</text>
<text x="202.6" y="101.7" transform="rotate(-90 202.6 101.7)">2</text>
<text x="376.3" y="97.2" transform="rotate(-90 376.3 97.2)">4</text>
<text x="122.9" y="103.6" transform="rotate(-90 122.9 103.6)">3</text>
<text x="125.7" y="105.8">2</text>
<text x="339.5" y="107.4" transform="rotate(-90 339.5 107.4)">4</text>
<text x="122.9" y="109.9" transform="rotate(-90 122.9 109.9)">1</text>
<text x="376.3" y="109.3" transform="rotate(-90 376.3 109.3)">11</text>
<text x="244.6" y="129.6" transform="rotate(-90 244.6 129.6)">3</text>
<text x="266.1" y="129.6" transform="rotate(-90 266.1 129.6)">3</text>
<text x="244.6" y="137.2" transform="rotate(-90 244.6 137.2)">2</text>
<text x="246.6" y="134.7">1</text>
<text x="258.7" y="134.7">1</text>
<text x="266.1" y="137.2" transform="rotate(-90 266.1 137.2)">2</text>
<text x="377.6" y="132.8" transform="rotate(-90 377.6 132.8)">8</text>
<text x="377.6" y="144.2" transform="rotate(-90 377.6 144.2)">4</text>
<text x="92" y="151.2">3</text>
<text x="99.6" y="153.7">2</text>
<text x="92" y="156.3">1</text>
<text x="200" y="165.5">2</text>
<text x="200" y="162.9">3</text>
<text x="212.7" y="162.9">1</text>
<text x="212.7" y="165.5">5</text>
<text x="279.4" y="162.9">14</text>
<text x="279.4" y="165.5">15</text>
<text x="292.1" y="165.5">12</text>
<text x="292.1" y="162.9">16</text>
<text x="148.5" y="171.8">13</text>
<text x="200" y="168">4</text>
<text x="229.2" y="171.8">5</text>
<text x="279.4" y="168">13</text>
<text x="311.1" y="171.8">10</text>
<text x="148.5" y="176.9">12</text>
<text x="161.2" y="174.4">14</text>
<text x="229.2" y="176.9">6</text>
<text x="241.9" y="174.4">7</text>
<text x="311.7" y="176.9">9</text>
<text x="324.4" y="174.4">8</text>
<text x="119.1" y="191.2" transform="rotate(-90 119.1 191.2)">1</text>
<text x="119.1" y="197.6" transform="rotate(-90 119.1 197.6)">3</text>
<text x="121.8" y="193.4">2</text>
<text x="202.5" y="241.4">3</text>
<text x="210.1" y="243.9">2</text>
<text x="233.6" y="241.7">3</text>
<text x="246.3" y="244.2">1</text>
<text x="273.6" y="244.2">1</text>
<text x="202.5" y="246.5">1</text>
<text x="233.6" y="246.8">2</text>
<text x="273.6" y="246.8">2</text>
<text x="273.6" y="249.3">3</text>
<text x="74.2" y="253.1">1</text>
<text x="74.2" y="255.7">2</text>
<text x="127.6" y="253.1">6</text>
<text x="140.3" y="255.7">7</text>
<text x="74.2" y="258.2">3</text>
<text x="127.6" y="258.2">5</text>
</g>
<g font-size="1.8" fill="#006464">
<text x="365.7" y="42.3">+12V</text>
<text x="373.9" y="47.1">100nF</text>
<text x="375.7" y="43.5">C34</text>
<text x="340.4" y="51.7">LM13700</text>
<text x="109.3" y="56.7">100k</text>
<text x="109.8" y="54.2">R73</text>
<text x="342.2" y="54.2">U16D</text>
<text x="357.4" y="57.8">LM13700</text>
<text x="360.9" y="55.5">U16E</text>
<text x="369.2" y="59.1" transform="rotate(-90 369.2 59.1)">V-</text>
<text x="369.2" y="54.6" transform="rotate(-90 369.2 54.6)">V+</text>
<text x="50.1" y="65">U14</text>
<text x="89.5" y="65.6">R72</text>
<text x="381.6" y="62.4">GND</text>
<text x="45.8" y="67.5">FILTER_CV_IN</text>
<text x="89" y="68.2">100k</text>
<text x="132.2" y="71.3">100k</text>
<text x="132.7" y="68.8">R43</text>
<text x="149.8" y="68.8">+12V</text>
<text x="164.4" y="71.3">R48</text>
<text x="341.7" y="68.8">LM13700</text>
<text x="343.5" y="71.3">U16B</text>
<text x="365.3" y="70">-12V</text>
<text x="374.7" y="66.1">100nF</text>
<text x="375.9" y="68.2">C35</text>
<text x="74.5" y="75.2">100k</text>
<text x="75.6" y="77.7">RV8</text>
<text x="106.8" y="76.4">+</text>
<text x="146.2" y="77.7">100k</text>
<text x="165.1" y="73.9">2k</text>
<text x="108.8" y="81.5">TL072</text>
<text x="146.6" y="80.2">R45</text>
<text x="60.8" y="85.8">GND</text>
<text x="79.9" y="87.1">GND</text>
<text x="109.1" y="84">U12B</text>
<text x="198" y="85.3">+12V</text>
<text x="337.5" y="88.5">+12V</text>
<text x="374.3" y="89.8">+12V</text>
<text x="120.5" y="95.5">+12V</text>
<text x="147.4" y="95.5">2k</text>
<text x="162.7" y="90.4">+</text>
<text x="167.3" y="94.2">TL074</text>
<text x="344.8" y="92.9">100nF</text>
<text x="346.1" y="90.4">C28</text>
<text x="381.6" y="94.2">100nF</text>
<text x="382.9" y="91.7">C32</text>
<text x="132.7" y="101.8">R44</text>
<text x="146.6" y="98">R46</text>
<text x="167.7" y="96.7">U15A</text>
<text x="179.2" y="99.3">RV10</text>
<text x="181.7" y="96.7">1k</text>
<text x="203.8" y="96.7">Q6</text>
<text x="203.8" y="99.3">MMBT3904</text>
<text x="332.6" y="100.6">U2C</text>
<text x="340.6" y="100.1" transform="rotate(-90 340.6 100.1)">V+</text>
<text x="368.9" y="100.6">U15E</text>
<text x="377.4" y="101.4" transform="rotate(-90 377.4 101.4)">V+</text>
<text x="116.9" y="105.6">RV9</text>
<text x="132.2" y="104.4">100k</text>
<text x="188.6" y="106.9">R49</text>
<text x="202.5" y="106.9">R53</text>
<text x="330.5" y="104.4">TL072</text>
<text x="340.6" y="104.6" transform="rotate(-90 340.6 104.6)">V-</text>
<text x="351.8" y="107.5">GND</text>
<text x="368.6" y="103.1">TL074</text>
<text x="377.4" y="105.9" transform="rotate(-90 377.4 105.9)">V-</text>
<text x="115.8" y="108.2">100k</text>
<text x="150.4" y="108.2">GND</text>
<text x="188.6" y="109.4">470</text>
<text x="203.3" y="109.4">120k</text>
<text x="344.8" y="110.7">100nF</text>
<text x="346.1" y="113.3">C29</text>
<text x="381.6" y="112">100nF</text>
<text x="388.6" y="108.8">GND</text>
<text x="121.2" y="119">GND</text>
<text x="184.7" y="119.6">GND</text>
<text x="197.6" y="118.9">-12V</text>
<text x="336.7" y="115.1">-12V</text>
<text x="373.5" y="116.4">-12V</text>
<text x="382.9" y="114.5">C33</text>
<text x="375.6" y="125.4">+12V</text>
<text x="227.9" y="129.8">R57</text>
<text x="228" y="127.2">20k</text>
<text x="278.7" y="129.8">R62</text>
<text x="278.8" y="127.2">20k</text>
<text x="382.9" y="129.8">100nF</text>
<text x="384.2" y="127.2">C11</text>
<text x="229.8" y="134.8">MMBT3906</text>
<text x="237.3" y="132.3">Q7</text>
<text x="266.7" y="132.3">Q8</text>
<text x="266.7" y="134.8">MMBT3906</text>
<text x="370.1" y="137.4">U12C</text>
<text x="378.7" y="137" transform="rotate(-90 378.7 137)">V+</text>
<text x="368.6" y="141.2">TL072</text>
<text x="378.7" y="141.5" transform="rotate(-90 378.7 141.5)">V-</text>
<text x="90.9" y="146.9">Noise_Mode</text>
<text x="94.5" y="144.4">SW3</text>
<text x="128.9" y="147.5">R40</text>
<text x="240.5" y="145">GND</text>
<text x="262.1" y="145">GND</text>
<text x="382.9" y="147.5">100nF</text>
<text x="389.9" y="144.3">GND</text>
<text x="128.4" y="150.1">270k</text>
<text x="374.8" y="151.9">-12V</text>
<text x="384.2" y="150.1">C12</text>
<text x="153" y="157.7">R47</text>
<text x="153.1" y="160.2">47k</text>
<text x="182.8" y="159">R50</text>
<text x="183" y="156.4">100k</text>
<text x="202.6" y="159">LM13700</text>
<text x="204.4" y="156.4">U16C</text>
<text x="262.8" y="159">R60</text>
<text x="263" y="156.4">100k</text>
<text x="282.7" y="159">LM13700</text>
<text x="284.5" y="156.4">U16A</text>
<text x="128.9" y="167.9">R41</text>
<text x="185.5" y="167.9">1k</text>
<text x="202.1" y="164.1">+</text>
<text x="265.5" y="167.9">1k</text>
<text x="282.1" y="164.1">+</text>
<text x="129" y="170.4">47k</text>
<text x="184.1" y="170.4">R51</text>
<text x="231.3" y="172.9">+</text>
<text x="237.4" y="169.1">U15B</text>
<text x="238.4" y="171.7">TL074</text>
<text x="264.1" y="170.4">R61</text>
<text x="313.8" y="172.9">+</text>
<text x="320" y="169.1">U15C</text>
<text x="320.9" y="171.7">TL074</text>
<text x="151.3" y="178">+</text>
<text x="187.2" y="179.3">GND</text>
<text x="193.5" y="179.3">GND</text>
<text x="207.8" y="178">470pF</text>
<text x="210.1" y="175.5">C30</text>
<text x="267.2" y="179.3">GND</text>
<text x="273.6" y="179.3">GND</text>
<text x="287.8" y="178">470pF</text>
<text x="290.2" y="175.5">C31</text>
<text x="155.8" y="181.8">TL074</text>
<text x="156.1" y="184.4">U15D</text>
<text x="128.9" y="189.5">R42</text>
<text x="129" y="192">47k</text>
<text x="144" y="186.9">GND</text>
<text x="215.1" y="186.9">GND</text>
<text x="220.3" y="189.5">R55</text>
<text x="220.4" y="192">39k</text>
<text x="233.8" y="188.2">150k</text>
<text x="234.3" y="190.7">R58</text>
<text x="295.1" y="186.9">GND</text>
<text x="302.9" y="189.5">R63</text>
<text x="303" y="192">39k</text>
<text x="316.3" y="188.2">150k</text>
<text x="316.8" y="190.7">R64</text>
<text x="112" y="193.3">100k</text>
<text x="113.1" y="195.8">RV7</text>
<text x="113.4" y="203.4">4.7k</text>
<text x="224" y="200.9">GND</text>
<text x="306.6" y="200.9">GND</text>
<text x="113.6" y="206">R39</text>
<text x="117.3" y="214.9">GND</text>
<text x="201.5" y="237.1">Filter_Mode</text>
<text x="205" y="234.5">SW2</text>
<text x="243.2" y="238.4">U2A</text>
<text x="282" y="239">U17</text>
<text x="132.2" y="242.8">390k</text>
<text x="132.7" y="240.3">R38</text>
<text x="235.7" y="242.8">+</text>
<text x="241.6" y="240.9">TL072</text>
<text x="259.7" y="240.3">R59</text>
<text x="260.4" y="242.8">1k</text>
<text x="276.2" y="241.5">HI_HAT_OUT</text>
<text x="86.5" y="251.7">200k</text>
<text x="87" y="249.1">R36</text>
<text x="105.3" y="247.9">C24</text>
<text x="105.7" y="250.4">470pF</text>
<text x="114.4" y="251.7">100k</text>
<text x="114.9" y="249.1">R37</text>
<text x="203.9" y="254.2">100k</text>
<text x="204.4" y="256.8">R52</text>
<text x="62.6" y="261.8">VCA CV</text>
<text x="100.3" y="262.5">D10</text>
<text x="129.7" y="259.3">+</text>
<text x="237.4" y="262.5">R56</text>
<text x="237.6" y="260.6">20k</text>
<text x="268.5" y="258">GND</text>
<text x="64.1" y="264.4">U11</text>
<text x="76.8" y="266">GND</text>
<text x="99.1" y="265">1N4148</text>
<text x="121.3" y="267.5">GND</text>
<text x="131.7" y="264.4">TL072</text>
<text x="132.6" y="266.9">U2B</text>
<text x="224.7" y="265">R54</text>
<text x="224.9" y="267.6">10k</text>
<text x="228.5" y="276.5">GND</text>
</g>
<g font-size="1.8" fill="#0000c2">
<text x="212.7" y="75.7">Calibrate</text>
<text x="215.5" y="77.8">Insert</text>
<text x="222" y="77.8">jack</text>
<text x="222.5" y="75.7">RV10:</text>
<text x="227.1" y="77.8">into</text>
<text x="231.9" y="77.8">CUTOFF CV jack.</text>
<text x="249.3" y="77.8">This</text>
<text x="254.2" y="77.8">cancels</text>
<text x="262.6" y="77.8">the</text>
<text x="266.8" y="77.8">normalisation.</text>
<text x="87.6" y="81.7">Attenuverter</text>
<text x="215.5" y="79.8">Set</text>
<text x="215.5" y="81.9">Fequency</text>
<text x="215.5" y="83.9">Insert</text>
<text x="219.7" y="79.8">mode</text>
<text x="222" y="83.9">a</text>
<text x="224.3" y="83.9">signal</text>
<text x="225.4" y="81.9">knob</text>
<text x="225.9" y="79.8">to</text>
<text x="229" y="79.8">Low</text>
<text x="231.1" y="81.9">fully</text>
<text x="231.3" y="83.9">into</text>
<text x="233.6" y="79.8">Pass</text>
<text x="236.1" y="83.9">FILT IN</text>
<text x="236.4" y="81.9">counter</text>
<text x="239.3" y="79.8">Filter.</text>
<text x="244" y="83.9">jack.</text>
<text x="244.7" y="81.9">clock</text>
<text x="250.9" y="81.9">wise.</text>
<text x="215.5" y="86">turn</text>
<text x="215.5" y="88">Tur</text>
<text x="219.5" y="88">RV10</text>
<text x="220.4" y="86">RV10</text>
<text x="225.5" y="88">clock</text>
<text x="226.4" y="86">fully</text>
<text x="231.7" y="88">wise</text>
<text x="231.7" y="86">counter</text>
<text x="236.9" y="88">just</text>
<text x="240" y="86">clock</text>
<text x="241.6" y="88">until</text>
<text x="246.2" y="86">wise.</text>
<text x="247" y="88">you</text>
<text x="251.5" y="88">just</text>
<text x="256.2" y="88">hear</text>
<text x="261.5" y="88">no</text>
<text x="265" y="88">sound.</text>
<text x="109.2" y="106.3">Cutoff</text>
<text x="109.2" y="108.3">bias</text>
<text x="62.9" y="130.4">Choose</text>
<text x="70.9" y="130.4">between</text>
<text x="79.7" y="130.4">noise</text>
<text x="85.9" y="130.4">:</text>
<text x="65.6" y="132.4">That</text>
<text x="65.6" y="134.4">Directly</text>
<text x="70.8" y="132.4">runned</text>
<text x="74" y="134.4">from</text>
<text x="78.4" y="132.4">through</text>
<text x="79.5" y="134.4">noise</text>
<text x="85.7" y="134.4">generators</text>
<text x="86.8" y="132.4">the</text>
<text x="91" y="132.4">VCA (Classic</text>
<text x="104.4" y="132.4">Hi-HAT)</text>
<text x="62.9" y="138.5">MODE:</text>
<text x="65.6" y="140.6">Hi-HAT</text>
<text x="65.6" y="142.6">Noise</text>
<text x="100.3" y="194.7">Resonance</text>
<text x="122.6" y="203.4">Maybe</text>
<text x="129.5" y="203.4">10k</text>
<text x="122.6" y="205.5">Trimpot</text>
<text x="196.4" y="226.2">High</text>
<text x="201.8" y="226.2">Pass (3-2)</text>
<text x="196.4" y="228.2">Band</text>
<text x="196.4" y="230.3">Low</text>
<text x="201.1" y="230.3">Pass</text>
<text x="202.3" y="228.2">Pass (center)</text>
<text x="206.7" y="230.3">(1-2)</text>
<text x="58.4" y="235.3">You</text>
<text x="63" y="235.3">can</text>
<text x="67.5" y="235.3">also</text>
<text x="72.7" y="235.3">use</text>
<text x="77.1" y="235.3">the</text>
<text x="81.3" y="235.3">VCA CV to</text>
<text x="92.5" y="235.3">listen</text>
<text x="98.9" y="235.3">to</text>
<text x="101.9" y="235.3">noise</text>
<text x="302.3" y="257.9">ALTER NORMAL V2;</text>
<text x="321.7" y="257.9">analog</text>
<text x="329.3" y="257.9">hi-hat</text>
<text x="302.3" y="260">By</text>
<text x="302.3" y="262">28/03/2025</text>
<text x="305.7" y="260">L.Geerinckx</text>
</g>
<text font-size="1.8" fill="#0f0f0f" x="106.7" y="151.4">SIGNAL_IN</text>
<g font-size=".7" fill="#006464">
<text x="202.1" y="166.1">DIODE_BIAS</text>
<text x="282.1" y="166.1">DIODE_BIAS</text>
</g>
</svg>
